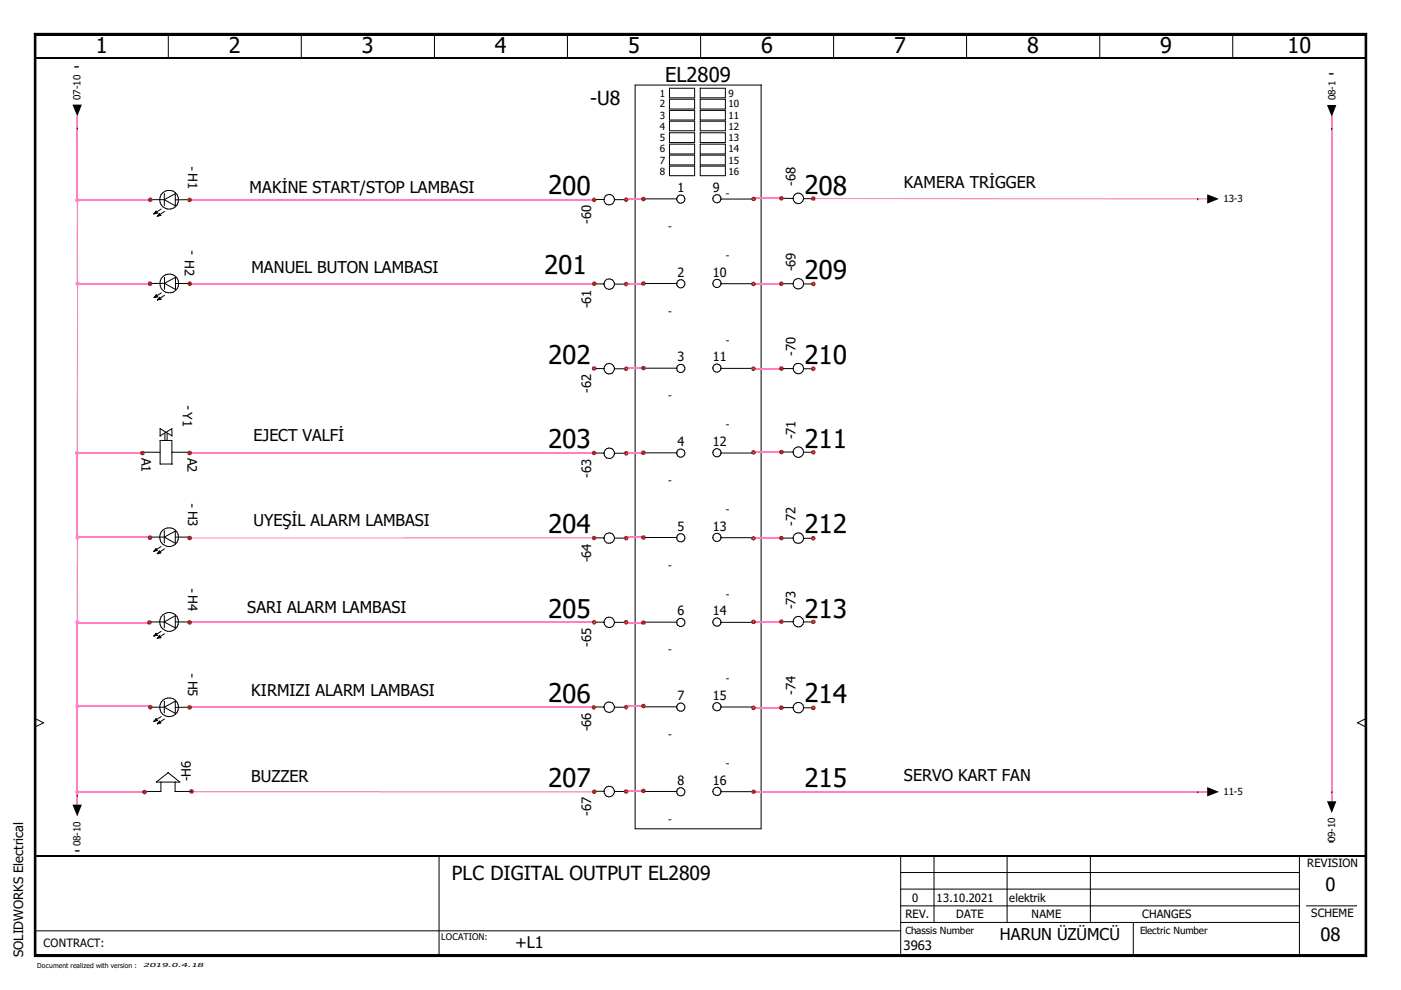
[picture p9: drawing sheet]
<svg xmlns="http://www.w3.org/2000/svg" width="297mm" height="210mm" viewBox="0 0 297 210" stroke-linecap="round" stroke-linejoin="round" font-family="sans-serif">
<path d="M.1 0h296.8v209.8h-296.8z" fill="none" stroke="#fff" stroke-width=".21"/>
<g fill="none" stroke="#000" stroke-width=".21">
<path d="M7.3 7.1l.3 .4zM7.3 7.1h282.5zM7.3 7.1v195.7zM7.3 7.1h282.5v195.7h-282.5zM7.6 7.5h281.8zM7.6 7.5v194.9zM7.6 7.5h281.8v194.9h-281.8zM35.7 7.2v5M63.9 7.2v5M92.2 7.2l-.1 5M120.4 7.2l-.1 5M141.9 18.7h5.4v2h-5.4z"/>
<path d="M148.5 18.7h5.3v2h-5.3zM148.6 7.2l-.1 5M161.4 18v157.7h-26.7v-157.7h26.7M176.8 7.2l-.1 5M205 7.2l-.1 5M233.2 7.2v5M261.4 7.2v5M289.4 7.5v194.9zM289.8 7.1l-.4 .4zM289.8 7.1v195.7zM16.4 27.2h.1M141.9 21h5.4v2.1h-5.4z"/>
<path d="M141.9 23.4h5.4v2h-5.4zM141.9 25.7h5.4v2h-5.4zM141.9 28.2h5.4v2h-5.4zM141.9 30.6h5.4v2h-5.4zM141.9 32.9h5.4v2.1h-5.4zM141.9 35.2h5.4v2.1h-5.4zM148.5 21h5.3v2.1h-5.3zM148.5 23.4h5.3v2h-5.3zM148.5 25.7h5.3v2h-5.3zM148.5 28.2h5.3v2h-5.3zM148.5 30.6h5.3v2h-5.3zM148.5 32.9h5.3v2.1h-5.3z"/>
<path d="M148.5 35.2h5.3v2.1h-5.3zM282.4 27.3h.1M31.9 42.3h3M32.6 45.3h.1M33.1 44.8l-.5 .5M33.1 44.8h.1M33.1 44.8l.3 .4M33.4 45.8h.1M33.4 45.2h.1M33.4 45.2l-.8 .1M33.8 45.3l-.4 .5M33.8 45.3h.1"/>
<path d="M33.8 45.3l.3 .4M34.1 45.7h.1M34.1 45.7l-.7 .1M34.2 44.3l-1.6 1M34.9 41.1l-.1 2.5M34.9 44.8l-1.5 1M34.9 58.8v2.5M37.2 41.1l-2.4 1.2 2.4 1.3M37.2 43.6h.1M37.2 41.1v2.5M37.2 41.1h.1M37.2 58.8v2.6"/>
<path d="M37.2 58.8h.1M37.2 58.8l-2.3 1.3M40.2 42.3l-3 .1M126.2 42.3h1.9M128.1 42.3h.1M130.3 42.3h2.3M136.7 42.2h6.8M143.5 42.2h.1M151.1 42.1h.1M152.8 42.2h6.8M165.9 42l2.2 .1M168.1 42.1h.1"/>
<path d="M170.4 42.1h1.8M254 42.2h.1M32.7 63.1h.1M33.1 62.5l-.4 .6M33.1 62.5h.1M33.1 62.5l.3 .4M33.4 63.6h.1M33.4 62.9h.1M33.4 62.9l-.7 .2M33.8 63l-.4 .6M33.8 63h.1M33.8 63l.3 .5"/>
<path d="M33.9 60.1h.1M34.1 63.5h.1M34.1 63.5l-.7 .1M34.2 62.1l-1.5 1M34.9 60.1h.1M34.9 60.1h-3M34.9 60.1l2.3 1.3M34.9 62.6l-1.5 1M37.2 60.1h3M37.2 61.4h.1M126.2 78.1h1.9M126.2 60.2h1.9"/>
<path d="M128.1 60.2h.1M128.1 78.2h.1M130.3 60.2h2.3M130.3 78.2h2.3M136.7 78.1h6.8M136.7 60.1h6.8M143.5 78.1h.1M143.5 60.2h.1M151.1 78h.1M151.1 60.1h.1M152.8 78.1h6.8M152.8 60.2h6.8"/>
<path d="M165.8 78.1h2.4M165.8 60.2h2.4M170.4 60.2h1.8M170.4 78.2h1.8M30.2 95.9h3.7M33.9 92.4l2.5-1.5v1.5M33.9 93.4h2.5v5h-2.5zM33.9 90.9v1.5M33.9 92.4h.1M33.9 90.9l2.5 1.5M33.9 90.9h.1M35 91.8v1.6"/>
<path d="M35.4 91.8v1.6M36.4 95.9h3.8M36.4 92.4h.1M126.2 96.1h1.9M128.1 96.1h.1M130.3 96.1h2.3M136.7 96h6.8M143.5 96.1h.1M151.1 96h.1M152.8 96.1h6.8M165.8 95.8h2.4M170.4 95.9h1.8"/>
<path d="M31.9 113.9h3M32.6 116.9h.1M33.1 116.3l-.5 .6M33.1 116.3h.1M33.1 116.3l.3 .4M33.4 117.4h.1M33.4 116.7h.1M33.4 116.7l-.8 .2M33.8 116.8l-.4 .6M33.8 116.8h.1M33.8 116.8l.3 .4M34.1 117.2h.1"/>
<path d="M34.1 117.2l-.7 .2M34.2 115.9l-1.6 1M34.9 112.6l-.1 2.5M34.9 116.4l-1.5 1M37.2 112.6v2.6M37.2 112.6h.1M37.2 113.9h3M37.2 112.6l-2.4 1.3 2.4 1.3M37.2 115.2h.1M126.2 114l1.9 .1M130.3 114.1h2.3M136.7 114h6.8"/>
<path d="M143.5 114h.1M151.1 114h.1M152.8 114h6.8M165.8 114.1h2.4M170.4 114.1h1.8M31.9 131.9h3M32.6 134.8h.1M33.1 134.3l-.5 .5M33.1 134.3h.1M33.1 134.3l.3 .4M33.4 135.3h.1M33.4 134.7h.1"/>
<path d="M33.4 134.7l-.8 .1M33.8 134.8l-.4 .5M33.8 134.8h.1M33.8 134.8l.3 .4M34.1 135.2h.1M34.1 135.2l-.7 .1M34.2 133.9l-1.6 .9M34.9 130.6l-.1 2.5M34.9 134.4l-1.5 .9M37.2 130.6v2.5M37.2 131.9h3M37.2 130.6l-2.4 1.3 2.4 1.2"/>
<path d="M37.2 133.1h.1M37.2 130.6h.1M126.2 131.9l1.9 .1M130.3 132h2.3M136.7 131.9h6.8M143.5 132h.1M151.1 131.9h.1M152.8 132h6.8M165.8 131.8h2.4M170.4 131.9h1.8M7.4 154.1h.1M7.4 152.4l1.8 .8"/>
<path d="M9.2 153.2l-1.8 .9M9.2 153.2h.1M31.9 149.9h3M32.6 153h.1M33.1 152.4l-.5 .6M33.1 152.4h.1M33.1 152.4l.3 .4M33.4 153.5h.1M33.4 152.8h.1M33.4 152.8l-.8 .2M33.8 152.9l-.4 .6M33.8 152.9h.1"/>
<path d="M33.8 152.9l.3 .4M34.1 153.3h.1M34.1 153.3l-.7 .2M34.2 151.9l-1.6 1.1M34.9 148.7l-.1 2.5M34.9 152.4l-1.5 1.1M37.2 148.7v2.6M37.2 148.7l-2.4 1.2 2.4 1.4M37.2 151.3h.1M37.2 148.7h.1M40.2 149.9l-3 .1M126.2 149.9h1.9"/>
<path d="M128.1 149.9h.1M130.3 149.9h2.3M136.7 149.9h6.8M143.5 149.9h.1M151.1 149.9h.1M152.8 149.9h6.8M165.8 150h2.4M170.4 150.1h1.8M287.8 153.2h.1M287.8 153.2l1.8 .9M289.6 154.1h.1M289.6 152.4l-1.8 .8"/>
<path d="M16.4 168.6h.1M33.1 165.8l2.5-2 2.5 2zM34.1 165.8v2h-3.5M35.6 163.8h.1M37.1 165.8v2h3.5M126.2 167.8h1.9M128.1 167.8h.1M130.3 167.8h2.3M136.7 167.8h6.8M143.5 167.9h.1M151.1 167.8h.1M152.8 167.9h6.8"/>
<path d="M254 167.9h.1M282.4 167.9h.1M7.4 197.4h183.6M93.1 181.5v21.1M191 195.6h84.5M191 192.1h84.5M191 188.5h84.5M191 185h84.5M191 181.5v21.1M198.1 181.5l-.1 14.1M213.6 181.5l-.1 14.1M231.2 181.5v14.1"/>
<path d="M240.3 195.6v7M275.5 181.5h.1M275.5 181.5v21.1M277 192.1h10.6M7.3 202.8h282.5zM7.6 202.4l-.3 .4zM7.6 202.4h281.8zM289.4 202.4l.4 .4z"/>
<circle cx="35.9" cy="42.4" r="1.99"/>
<circle cx="129.2" cy="42.3" r="1.11"/>
<circle cx="144.3" cy="42.2" r=".88"/>
<circle cx="152" cy="42.1" r=".88"/>
<circle cx="169.3" cy="42.1" r="1.11"/>
<circle cx="35.9" cy="60.1" r="2"/>
<circle cx="129.2" cy="60.2" r="1.11"/>
<circle cx="129.2" cy="78.2" r="1.12"/>
<circle cx="144.3" cy="78.1" r=".88"/>
<circle cx="144.3" cy="60.2" r=".88"/>
<circle cx="152" cy="78" r=".87"/>
<circle cx="152" cy="60.1" r=".88"/>
<circle cx="169.3" cy="60.1" r="1.11"/>
<circle cx="169.3" cy="78.1" r="1.11"/>
<circle cx="129.2" cy="96.1" r="1.11"/>
<circle cx="144.3" cy="96.1" r=".87"/>
<circle cx="152" cy="96" r=".87"/>
<circle cx="169.3" cy="95.9" r="1.11"/>
<circle cx="35.9" cy="113.9" r="1.99"/>
<circle cx="129.2" cy="114.1" r="1.11"/>
<circle cx="144.3" cy="114" r=".87"/>
<circle cx="152" cy="113.9" r=".87"/>
<circle cx="169.3" cy="114.1" r="1.11"/>
<circle cx="35.9" cy="131.9" r="2"/>
<circle cx="129.2" cy="131.9" r="1.11"/>
<circle cx="144.3" cy="132" r=".87"/>
<circle cx="152" cy="131.9" r=".88"/>
<circle cx="169.3" cy="131.8" r="1.11"/>
<circle cx="35.9" cy="150" r="1.99"/>
<circle cx="129.2" cy="150" r="1.11"/>
<circle cx="144.3" cy="149.9" r=".88"/>
<circle cx="152" cy="149.9" r=".88"/>
<circle cx="169.3" cy="150" r="1.1"/>
<circle cx="129.2" cy="167.8" r="1.11"/>
<circle cx="144.3" cy="167.9" r=".88"/>
<circle cx="152" cy="167.8" r=".88"/>
</g>
<path d="M7.3 7.3h282.5M7.3 202.6h282.5" fill="none" stroke="#000" stroke-width=".38"/>
<g fill="#000">
<path d="M7.3 7.1l.3 .4zM289.8 7.1l-.4 .4zM15.4 22.2h2l-1 2.5zM281.3 22.3h2l-.9 2.5zM33.1 44.8l.3 .4-.3 .1zM33.1 44.8v.5h-.5zM33.8 45.3l.3 .4-.3 .1zM33.8 45.3v.5h-.4zM255.9 41.2l2.5 1-2.5 1zM33.1 62.5l.3 .4-.3 .1zM33.1 62.5v.5l-.4 .1zM33.8 63l.3 .5h-.3z"/>
<path d="M33.8 63v.5l-.4 .1zM33.1 116.3l.3 .4-.3 .1zM33.1 116.3v.5l-.5 .1zM33.8 116.8l.3 .4-.3 .1zM33.8 116.8v.5l-.4 .1zM33.1 134.3l.3 .4h-.3zM33.1 134.3v.4l-.5 .1zM33.8 134.8l.3 .4-.3 .1zM33.8 134.8v.5h-.4zM33.1 152.4l.3 .4-.3 .1zM33.1 152.4v.5l-.5 .1zM33.8 152.9l.3 .4-.3 .1z"/>
<path d="M33.8 152.9v.5l-.4 .1zM15.4 170.6h2l-1 2.5zM255.9 166.9l2.5 1-2.5 1zM281.3 169.9h2l-.9 2.5zM7.6 202.4l-.3 .4zM289.4 202.4l.4 .4z"/>
</g>
<path d="M7.4 7.1v195.7M7.4 12.2h282.2M289.6 7.1v195.7M7.4 181.5h282.2" fill="none" stroke="#000" stroke-width=".34"/>
<g fill="none" stroke="#ff7fbf" stroke-width=".25">
<path d="M16.4 24.6v17.8M282.4 24.7v145.2M16.4 42.4h15.3M40.2 42.4h85.8M133 42.2h3.4M159.8 41.9h6.1M16.5 60.2h15.3M40.3 60.2h85.7M133 60.1h3.4M133 78.1h3.4M159.8 60.2h6.1M159.8 78.2h6.1"/>
<path d="M16.4 96.1v17.9M16.4 96.1h13.8M40.2 96.1h85.8M133 96h3.4M159.8 95.9h6.1M16.4 114h15.4M40.2 114h85.8M133 114h3.4M159.8 114.1h6.1M31.7 132h-15.3v38.9M40.2 132h85.8M133 132h3.4"/>
<path d="M159.8 131.9h6.1M16.4 149.7h15.3M40.2 150h85.7M133 149.7h3.4M159.8 150.1h6.1M16.4 167.9h14.2M133 167.7h3.4M159.8 167.9h96.1"/>
</g>
<path d="M16.4 42.4v53.7M172 42.1h83.9M16.4 114v18M40.1 167.9h85.9" fill="none" stroke="#ff7fbf" stroke-width=".3"/>
<g fill="#a50000">
<path d="M172.5 150l.3-.3 .1 .4z"/>
<path d="M172.5 149.6l.3 .1-.3 .3z"/>
<path d="M172.1 149.7l.4-.1v.4z"/>
<path d="M172.1 149.7l.3 .3-.4 .1z"/>
<path d="M172 150.1h.4l-.3 .4z"/>
<path d="M172.4 150.1l.1 .5-.4-.1z"/>
<path d="M172.5 150.1l.3 .4-.3 .1z"/>
<path d="M172.5 150.1h.4l-.1 .4z"/>
<path d="M172.5 131.8l.3-.3 .1 .4z"/>
<path d="M172.5 131.4l.3 .1-.3 .3z"/>
<path d="M172.1 131.5l.4-.1v.4z"/>
<path d="M172.1 131.5l.3 .4h-.4z"/>
<path d="M172 131.9h.4l-.3 .3z"/>
<path d="M172.4 131.9l.1 .4-.4-.1z"/>
<path d="M172.5 131.9l.3 .3-.3 .1z"/>
<path d="M172.5 131.9h.4l-.1 .3z"/>
<path d="M172.5 114.1l.3-.3 .1 .3z"/>
<path d="M172.5 113.6l.3 .2-.3 .3z"/>
<path d="M172.1 113.8l.4-.2v.5z"/>
<path d="M172.1 113.8l.3 .3h-.4z"/>
<path d="M172 114.1l.4 .1-.3 .3z"/>
<path d="M172.1 114.5l.4-.3v.4z"/>
<path d="M172.5 114.2l.3 .3-.3 .1z"/>
<path d="M172.5 114.2l.4-.1-.1 .4z"/>
<path d="M172.8 95.5l.1 .4h-.4z"/>
<path d="M172.5 95.4l.3 .1-.3 .4z"/>
<path d="M172.1 95.5l.4-.1v.4z"/>
<path d="M172.1 95.5l.3 .4h-.4z"/>
<path d="M172 95.9h.4l-.3 .4z"/>
<path d="M172.4 95.9l.1 .5-.4-.1z"/>
<path d="M172.5 95.9l.3 .4-.3 .1z"/>
<path d="M172.5 95.9h.4l-.1 .4z"/>
<path d="M172.5 78.1l.3-.3 .1 .4z"/>
<path d="M172.5 77.7l.3 .1-.3 .3z"/>
<path d="M172.1 77.8l.4-.1v.4z"/>
<path d="M172.1 77.8l.3 .4h-.4z"/>
<path d="M172 78.2h.4l-.3 .3z"/>
<path d="M172.1 78.5l.4-.3v.5z"/>
<path d="M172.5 78.2l.3 .3-.3 .2z"/>
<path d="M172.5 78.2h.4l-.1 .3z"/>
<path d="M172.5 60.2l.3-.3 .1 .3z"/>
<path d="M172.5 59.7l.3 .2-.3 .3z"/>
<path d="M172.1 59.9l.4-.2v.5z"/>
<path d="M172.1 59.9l.3 .3h-.4z"/>
<path d="M172 60.2h.4l-.3 .3z"/>
<path d="M172.1 60.5l.4-.3v.5z"/>
<path d="M172.5 60.2l.3 .3-.3 .2z"/>
<path d="M172.5 60.2h.4l-.1 .3z"/>
<path d="M172.5 42.1l.3-.4 .1 .4z"/>
<path d="M172.5 41.6l.3 .1-.3 .4z"/>
<path d="M172.1 41.7l.4-.1v.4z"/>
<path d="M172.1 41.7l.3 .4h-.4z"/>
<path d="M172 42.1h.4l-.3 .4z"/>
<path d="M172.4 42.1l.1 .5-.4-.1z"/>
<path d="M172.5 42.1l.3 .4-.3 .1z"/>
<path d="M172.5 42.1h.4l-.1 .4z"/>
<path d="M165.7 150l.3-.3 .2 .3z"/>
<path d="M165.6 149.5l.4 .2-.3 .3z"/>
<path d="M165.3 149.7l.3-.2v.5z"/>
<path d="M165.3 149.7l.3 .3h-.4z"/>
<path d="M165.2 150l.4 .1-.3 .3z"/>
<path d="M165.6 150.1v.4l-.3-.1z"/>
<path d="M165.6 150.1l.4 .3-.4 .1z"/>
<path d="M165.7 150.1l.5-.1-.2 .4z"/>
<path d="M165.7 131.8l.3-.4 .2 .4z"/>
<path d="M165.6 131.3l.4 .1-.3 .4z"/>
<path d="M165.3 131.4l.3-.1v.5z"/>
<path d="M165.3 131.4l.3 .4h-.4z"/>
<path d="M165.2 131.8h.4l-.3 .4z"/>
<path d="M165.6 131.8v.5l-.3-.1z"/>
<path d="M165.6 131.9l.4 .3-.4 .1z"/>
<path d="M165.7 131.8h.5l-.2 .4z"/>
<path d="M165.7 114l.3-.3 .2 .4z"/>
<path d="M165.6 113.6l.4 .1-.3 .3z"/>
<path d="M165.3 113.7l.3-.1v.4z"/>
<path d="M165.3 113.7l.3 .3-.4 .1z"/>
<path d="M165.2 114.1h.4l-.3 .3z"/>
<path d="M165.3 114.4l.3-.3v.5z"/>
<path d="M165.6 114.1l.4 .3-.4 .2z"/>
<path d="M165.7 114.1h.5l-.2 .3z"/>
<path d="M165.7 95.8l.3-.3 .2 .3z"/>
<path d="M165.6 95.4l.4 .1-.3 .3z"/>
<path d="M165.3 95.5l.3-.1v.4z"/>
<path d="M165.3 95.5l.3 .3h-.4z"/>
<path d="M165.2 95.8l.4 .1-.3 .3z"/>
<path d="M165.6 95.9v.5l-.3-.2z"/>
<path d="M165.6 95.9l.4 .3-.4 .2z"/>
<path d="M165.7 95.9l.5-.1-.2 .4z"/>
<path d="M165.7 78.1l.3-.3 .2 .3z"/>
<path d="M165.6 77.6l.4 .2-.3 .3z"/>
<path d="M165.3 77.8l.3-.2v.5z"/>
<path d="M165.3 77.8l.3 .3h-.4z"/>
<path d="M165.2 78.1l.4 .1-.3 .3z"/>
<path d="M165.3 78.5l.3-.3v.5z"/>
<path d="M165.6 78.2l.4 .3-.4 .2z"/>
<path d="M165.7 78.2l.5-.1-.2 .4z"/>
<path d="M165.7 60.1l.3-.3 .2 .4z"/>
<path d="M165.6 59.6l.4 .2-.3 .3z"/>
<path d="M165.3 59.8l.3-.2v.5z"/>
<path d="M165.3 59.8l.3 .3-.4 .1z"/>
<path d="M165.2 60.2h.4l-.3 .3z"/>
<path d="M165.3 60.5l.3-.3v.5z"/>
<path d="M165.6 60.2l.4 .3-.4 .2z"/>
<path d="M165.7 60.2h.5l-.2 .3z"/>
<path d="M166 41.7l.2 .3h-.5z"/>
<path d="M165.6 41.6l.4 .1-.3 .3z"/>
<path d="M165.3 41.7l.3-.1v.4z"/>
<path d="M165.3 41.7l.3 .3h-.4z"/>
<path d="M165.2 42l.4 .1-.3 .3z"/>
<path d="M165.6 42.1v.4l-.3-.1z"/>
<path d="M165.6 42.1l.4 .3-.4 .1z"/>
<path d="M165.7 42.1l.5-.1-.2 .4z"/>
<path d="M159.8 42.2l.3-.4 .2 .4z"/>
<path d="M159.8 41.7l.3 .1-.3 .4z"/>
<path d="M159.4 41.8l.4-.1v.5z"/>
<path d="M159.4 41.8l.3 .4h-.4z"/>
<path d="M159.3 42.2h.5l-.4 .3z"/>
<path d="M159.4 42.5l.4-.3v.5z"/>
<path d="M159.8 42.2l.3 .3-.3 .2z"/>
<path d="M159.8 42.2h.5l-.2 .3z"/>
<path d="M160.1 167.5l.2 .4h-.5z"/>
<path d="M159.8 167.4l.3 .1-.3 .4z"/>
<path d="M159.4 167.5l.4-.1v.4z"/>
<path d="M159.4 167.5l.3 .4h-.4z"/>
<path d="M159.3 167.9h.4l-.3 .3z"/>
<path d="M159.7 167.9l.1 .5-.4-.2z"/>
<path d="M159.8 167.9l.3 .3-.3 .2z"/>
<path d="M159.8 167.9h.5l-.2 .3z"/>
<path d="M159.8 150l.3-.3 .1 .4z"/>
<path d="M159.8 149.6l.3 .1-.3 .3z"/>
<path d="M159.4 149.7l.4-.1v.4z"/>
<path d="M159.4 149.7l.3 .3-.4 .1z"/>
<path d="M159.3 150.1h.4l-.3 .4z"/>
<path d="M159.7 150.1l.1 .5-.4-.1z"/>
<path d="M159.8 150.1l.3 .4-.3 .1z"/>
<path d="M159.8 150.1h.4l-.1 .4z"/>
<path d="M159.8 131.8l.3-.3 .1 .4z"/>
<path d="M159.8 131.4l.3 .1-.3 .3z"/>
<path d="M159.4 131.5l.4-.1v.4z"/>
<path d="M159.4 131.5l.3 .4h-.4z"/>
<path d="M159.3 131.9h.4l-.3 .3z"/>
<path d="M159.7 131.9l.1 .4-.4-.1z"/>
<path d="M159.8 131.9l.3 .3-.3 .1z"/>
<path d="M159.8 131.9h.4l-.1 .3z"/>
<path d="M159.8 114.1l.3-.3 .1 .3z"/>
<path d="M159.8 113.6l.3 .2-.3 .3z"/>
<path d="M159.4 113.8l.4-.2v.5z"/>
<path d="M159.4 113.8l.3 .3h-.4z"/>
<path d="M159.3 114.1l.4 .1-.3 .3z"/>
<path d="M159.4 114.5l.4-.3v.4z"/>
<path d="M159.8 114.2l.3 .3-.3 .1z"/>
<path d="M159.8 114.2l.4-.1-.1 .4z"/>
<path d="M159.8 95.8l.3-.3 .1 .4z"/>
<path d="M159.8 95.4l.3 .1-.3 .3z"/>
<path d="M159.4 95.5l.4-.1v.4z"/>
<path d="M159.4 95.5l.3 .4h-.4z"/>
<path d="M159.3 95.9h.4l-.3 .4z"/>
<path d="M159.7 95.9l.1 .5-.4-.1z"/>
<path d="M159.8 95.9l.3 .4-.3 .1z"/>
<path d="M159.8 95.9h.4l-.1 .4z"/>
<path d="M159.8 78.1l.3-.3 .1 .4z"/>
<path d="M159.8 77.7l.3 .1-.3 .3z"/>
<path d="M159.4 77.8l.4-.1v.4z"/>
<path d="M159.4 77.8l.3 .4h-.4z"/>
<path d="M159.3 78.2h.4l-.3 .3z"/>
<path d="M159.4 78.5l.4-.3v.5z"/>
<path d="M159.8 78.2l.3 .3-.3 .2z"/>
<path d="M159.8 78.2h.4l-.1 .3z"/>
<path d="M159.8 60.2l.3-.3 .1 .3z"/>
<path d="M159.8 59.7l.3 .2-.3 .3z"/>
<path d="M159.4 59.9l.4-.2v.5z"/>
<path d="M159.4 59.9l.3 .3h-.4z"/>
<path d="M159.3 60.2h.4l-.3 .3z"/>
<path d="M159.4 60.5l.4-.3v.5z"/>
<path d="M159.8 60.2l.3 .3-.3 .2z"/>
<path d="M159.8 60.2h.4l-.1 .3z"/>
<path d="M136.4 167.6l.4-.3 .1 .4z"/>
<path d="M136.4 167.2l.4 .1-.4 .3z"/>
<path d="M136.1 167.3l.3-.1v.4z"/>
<path d="M136.1 167.3l.3 .3-.5 .1z"/>
<path d="M135.9 167.7h.5l-.3 .3z"/>
<path d="M136.1 168l.3-.3v.5z"/>
<path d="M136.4 167.7l.4 .3-.4 .2z"/>
<path d="M136.4 167.7h.5l-.1 .3z"/>
<path d="M136.4 149.6l.4-.2 .1 .3z"/>
<path d="M136.4 149.2l.4 .2-.4 .2z"/>
<path d="M136.1 149.4l.3-.2v.4z"/>
<path d="M136.1 149.4l.3 .2-.5 .1z"/>
<path d="M135.9 149.7h.5l-.3 .3z"/>
<path d="M136.1 150l.3-.3v.5z"/>
<path d="M136.4 149.7l.4 .3-.4 .2z"/>
<path d="M136.4 149.7h.5l-.1 .3z"/>
<path d="M136.4 132l.4-.3 .1 .3z"/>
<path d="M136.4 131.5l.4 .2-.4 .3z"/>
<path d="M136.1 131.7l.3-.2v.5z"/>
<path d="M136.1 131.7l.3 .3h-.5z"/>
<path d="M135.9 132h.5l-.3 .4z"/>
<path d="M136.4 132v.5l-.3-.1z"/>
<path d="M136.4 132l.4 .4-.4 .1z"/>
<path d="M136.4 132h.5l-.1 .4z"/>
<path d="M136.4 113.9l.4-.3 .1 .4z"/>
<path d="M136.4 113.5l.4 .1-.4 .3z"/>
<path d="M136.1 113.6l.3-.1v.4z"/>
<path d="M136.1 113.6l.3 .3-.5 .1z"/>
<path d="M135.9 114h.5l-.3 .3z"/>
<path d="M136.1 114.3l.3-.3v.5z"/>
<path d="M136.4 114l.4 .3-.4 .2z"/>
<path d="M136.4 114h.5l-.1 .3z"/>
<path d="M136.4 95.9l.4-.3 .1 .4z"/>
<path d="M136.4 95.5l.4 .1-.4 .3z"/>
<path d="M136.1 95.6l.3-.1v.4z"/>
<path d="M136.1 95.6l.3 .3-.5 .1z"/>
<path d="M135.9 96h.5l-.3 .4z"/>
<path d="M136.4 96v.5l-.3-.1z"/>
<path d="M136.4 96l.4 .4-.4 .1z"/>
<path d="M136.4 96h.5l-.1 .4z"/>
<path d="M136.8 77.7l.1 .4h-.4z"/>
<path d="M136.4 77.6l.4 .1-.4 .3z"/>
<path d="M136.1 77.7l.3-.1v.4z"/>
<path d="M136.1 77.7l.3 .4h-.5z"/>
<path d="M135.9 78.1h.5l-.3 .3z"/>
<path d="M136.1 78.4l.3-.3v.4z"/>
<path d="M136.4 78.1l.4 .3-.4 .1z"/>
<path d="M136.4 78.1h.5l-.1 .3z"/>
<path d="M136.4 60.1l.4-.4 .1 .4z"/>
<path d="M136.4 59.6l.4 .1-.4 .4z"/>
<path d="M136.1 59.7l.3-.1v.5z"/>
<path d="M136.1 59.7l.3 .4h-.5z"/>
<path d="M135.9 60.1l.5 .1-.3 .3z"/>
<path d="M136.1 60.5l.3-.3v.4z"/>
<path d="M136.4 60.2l.4 .3-.4 .1z"/>
<path d="M136.5 60.1h.4l-.1 .4z"/>
<path d="M136.4 42.2l.4-.3 .1 .3z"/>
<path d="M136.4 41.7l.4 .2-.4 .3z"/>
<path d="M136.1 41.9l.3-.2v.5z"/>
<path d="M136.1 41.9l.3 .3h-.5z"/>
<path d="M135.9 42.2h.5l-.3 .3z"/>
<path d="M136.1 42.5l.3-.3v.5z"/>
<path d="M136.4 42.2l.4 .3-.4 .2z"/>
<path d="M136.4 42.2h.5l-.1 .3z"/>
<path d="M133.1 167.5l.2 .3h-.5z"/>
<path d="M132.8 167.3l.3 .2-.3 .3z"/>
<path d="M132.4 167.5l.4-.2v.5z"/>
<path d="M132.4 167.5l.3 .3h-.5z"/>
<path d="M132.2 167.8l.5 .1-.3 .3z"/>
<path d="M132.7 167.9l.1 .4-.4-.1z"/>
<path d="M132.8 167.9l.3 .3-.3 .1z"/>
<path d="M132.8 167.8h.5l-.2 .4z"/>
<path d="M132.8 149.9l.3-.3 .2 .3z"/>
<path d="M132.8 149.4l.3 .2-.3 .3z"/>
<path d="M132.4 149.6l.4-.2v.5z"/>
<path d="M132.4 149.6l.3 .3h-.5z"/>
<path d="M132.2 149.9l.5 .1-.3 .3z"/>
<path d="M132.7 150l.1 .5-.4-.2z"/>
<path d="M132.8 150l.3 .3-.3 .2z"/>
<path d="M132.8 149.9h.5l-.2 .4z"/>
<path d="M133.1 131.6l.2 .4h-.5z"/>
<path d="M132.8 131.4l.3 .2-.3 .3z"/>
<path d="M132.4 131.6l.4-.2v.5z"/>
<path d="M132.4 131.6l.3 .4h-.5z"/>
<path d="M132.2 132h.5l-.3 .3z"/>
<path d="M132.7 132l.1 .5-.4-.2z"/>
<path d="M132.8 132l.3 .3-.3 .2z"/>
<path d="M132.8 132h.5l-.2 .3z"/>
<path d="M132.8 114l.3-.3 .2 .4z"/>
<path d="M132.8 113.6l.3 .1-.3 .3z"/>
<path d="M132.4 113.7l.4-.1v.4z"/>
<path d="M132.4 113.7l.3 .4h-.5z"/>
<path d="M132.2 114.1h.5l-.3 .4z"/>
<path d="M132.7 114.1l.1 .5-.4-.1z"/>
<path d="M132.8 114.1l.3 .4-.3 .1z"/>
<path d="M132.8 114.1h.5l-.2 .4z"/>
<path d="M132.8 96.1l.3-.3 .2 .3z"/>
<path d="M132.8 95.6l.3 .2-.3 .3z"/>
<path d="M132.4 95.8l.4-.2v.5z"/>
<path d="M132.4 95.8l.3 .3h-.5z"/>
<path d="M132.2 96.1h.5l-.3 .4z"/>
<path d="M132.7 96.1l.1 .5-.4-.1z"/>
<path d="M132.8 96.1l.3 .4-.3 .1z"/>
<path d="M132.8 96.1h.5l-.2 .4z"/>
<path d="M133.1 77.8l.2 .4h-.5z"/>
<path d="M132.8 77.7l.3 .1-.3 .3z"/>
<path d="M132.4 77.8l.4-.1v.4z"/>
<path d="M132.4 77.8l.3 .4h-.5z"/>
<path d="M132.2 78.2h.5l-.3 .3z"/>
<path d="M132.7 78.2l.1 .5-.4-.2z"/>
<path d="M132.8 78.2l.3 .3-.3 .2z"/>
<path d="M132.8 78.2h.5l-.2 .3z"/>
<path d="M132.8 60.2l.3-.3 .2 .3z"/>
<path d="M132.8 59.7l.3 .2-.3 .3z"/>
<path d="M132.4 59.9l.4-.2v.5z"/>
<path d="M132.4 59.9l.3 .3h-.5z"/>
<path d="M132.2 60.2l.5 .1-.3 .3z"/>
<path d="M132.7 60.3l.1 .4-.4-.1z"/>
<path d="M132.8 60.3l.3 .3-.3 .1z"/>
<path d="M132.8 60.2h.5l-.2 .4z"/>
<path d="M132.8 42.3l.3-.3 .2 .3z"/>
<path d="M132.8 41.8l.3 .2-.3 .3z"/>
<path d="M132.4 42l.4-.2v.5z"/>
<path d="M132.4 42l.3 .3h-.5z"/>
<path d="M132.2 42.3l.5 .1-.3 .3z"/>
<path d="M132.7 42.4l.1 .4-.4-.1z"/>
<path d="M132.8 42.4l.3 .3-.3 .1z"/>
<path d="M132.8 42.3h.5l-.2 .4z"/>
<path d="M126 60.1l.4-.3 .1 .4z"/>
<path d="M126 59.6l.4 .2-.4 .3z"/>
<path d="M125.6 59.8l.4-.2v.5z"/>
<path d="M125.6 59.8l.3 .4h-.4z"/>
<path d="M125.5 60.2h.5l-.4 .3z"/>
<path d="M125.6 60.5l.4-.3v.5z"/>
<path d="M126 60.2l.4 .3-.4 .2z"/>
<path d="M126 60.2h.5l-.1 .3z"/>
<path d="M126 167.9l.4-.4 .1 .4z"/>
<path d="M126 167.4l.4 .1-.4 .4z"/>
<path d="M125.6 167.5l.4-.1v.4z"/>
<path d="M125.6 167.5l.3 .4h-.4z"/>
<path d="M125.5 167.9h.5l-.4 .3z"/>
<path d="M126 167.9v.5l-.4-.2z"/>
<path d="M126 167.9l.4 .3-.4 .2z"/>
<path d="M126 167.9h.5l-.1 .3z"/>
<path d="M126 131.9l.3-.3 .2 .4z"/>
<path d="M126 131.4l.3 .2-.3 .3z"/>
<path d="M125.6 131.6l.4-.2v.5z"/>
<path d="M125.6 131.6l.3 .4h-.4z"/>
<path d="M125.5 132h.4l-.3 .3z"/>
<path d="M125.6 132.3l.4-.3v.5z"/>
<path d="M126 132l.3 .3-.3 .2z"/>
<path d="M126 132h.5l-.2 .3z"/>
<path d="M126.3 113.7l.2 .3h-.5z"/>
<path d="M126 113.6l.3 .1-.3 .3z"/>
<path d="M125.6 113.7l.4-.1v.4z"/>
<path d="M125.6 113.7l.3 .3h-.4z"/>
<path d="M125.5 114l.4 .1-.3 .3z"/>
<path d="M125.9 114.1l.1 .5-.4-.2z"/>
<path d="M126 114.1l.3 .3-.3 .2z"/>
<path d="M126 114h.5l-.2 .4z"/>
<path d="M126.3 95.7l.2 .4h-.5z"/>
<path d="M126 95.5l.3 .2-.3 .3z"/>
<path d="M125.6 95.7l.4-.2v.5z"/>
<path d="M125.6 95.7l.3 .4h-.4z"/>
<path d="M125.5 96.1h.4l-.3 .3z"/>
<path d="M125.6 96.4l.4-.3v.4z"/>
<path d="M126 96.1l.3 .3-.3 .1z"/>
<path d="M126 96.1h.5l-.2 .3z"/>
<path d="M126 42.3l.3-.3 .2 .4z"/>
<path d="M126 41.9l.3 .1-.3 .3z"/>
<path d="M125.6 42l.4-.1v.4z"/>
<path d="M125.6 42l.3 .4h-.4z"/>
<path d="M125.5 42.4h.4l-.3 .3z"/>
<path d="M125.6 42.7l.4-.3v.5z"/>
<path d="M126 42.4l.3 .3-.3 .2z"/>
<path d="M126 42.4h.5l-.2 .3z"/>
<path d="M126.3 77.8l.2 .3h-.5z"/>
<path d="M126 77.6l.3 .2-.3 .3z"/>
<path d="M125.6 77.8l.4-.2v.5z"/>
<path d="M125.6 77.8l.3 .3h-.4z"/>
<path d="M125.5 78.1h.4l-.3 .4z"/>
<path d="M125.9 78.1l.1 .5-.4-.1z"/>
<path d="M126 78.2l.3 .3-.3 .1z"/>
<path d="M126 78.1h.5l-.2 .4z"/>
<path d="M125.9 149.9l.3-.3 .2 .4z"/>
<path d="M125.9 149.5l.3 .1-.3 .3z"/>
<path d="M125.6 149.6l.3-.1v.4z"/>
<path d="M125.6 149.6l.3 .4h-.5z"/>
<path d="M125.4 150h.5l-.3 .3z"/>
<path d="M125.9 150v.5l-.3-.2z"/>
<path d="M125.9 150l.3 .3-.3 .2z"/>
<path d="M125.9 150h.5l-.2 .3z"/>
<path d="M41 167.4l.1 .4h-.4z"/>
<path d="M40.6 167.3l.4 .1-.4 .4z"/>
<path d="M40.3 167.4l.3-.1v.5z"/>
<path d="M40.3 167.4l.3 .4h-.5z"/>
<path d="M40.1 167.8l.5 .1-.3 .2z"/>
<path d="M40.3 168.1l.3-.2v.4z"/>
<path d="M40.6 167.9l.4 .2-.4 .2z"/>
<path d="M40.6 167.9l.5-.1-.1 .3z"/>
<path d="M40.3 60.1l.3-.3 .1 .4z"/>
<path d="M40.3 59.6l.3 .2-.3 .3z"/>
<path d="M39.9 59.8l.4-.2v.5z"/>
<path d="M39.9 59.8l.3 .4h-.5z"/>
<path d="M39.7 60.2h.5l-.3 .3z"/>
<path d="M39.9 60.5l.4-.3v.5z"/>
<path d="M40.3 60.2l.3 .3-.3 .2z"/>
<path d="M40.3 60.2h.4l-.1 .3z"/>
<path d="M40.3 149.9l.3-.3 .1 .4z"/>
<path d="M40.2 149.5l.4 .1-.3 .3z"/>
<path d="M39.8 149.6l.4-.1v.4z"/>
<path d="M39.8 149.6l.4 .4h-.5z"/>
<path d="M39.7 150h.5l-.4 .3z"/>
<path d="M39.8 150.3l.4-.3v.5z"/>
<path d="M40.2 150l.4 .3-.4 .2z"/>
<path d="M40.3 150h.4l-.1 .3z"/>
<path d="M40.3 131.9l.3-.3 .1 .4z"/>
<path d="M40.2 131.4l.4 .2-.3 .3z"/>
<path d="M39.8 131.6l.4-.2v.5z"/>
<path d="M39.8 131.6l.4 .4h-.5z"/>
<path d="M39.7 132h.5l-.4 .3z"/>
<path d="M40.2 132v.5l-.4-.2z"/>
<path d="M40.2 132l.4 .3-.4 .2z"/>
<path d="M40.3 132h.4l-.1 .3z"/>
<path d="M40.6 113.7l.1 .3h-.4z"/>
<path d="M40.2 113.6l.4 .1-.3 .3z"/>
<path d="M39.8 113.7l.4-.1v.4z"/>
<path d="M39.8 113.7l.4 .3h-.5z"/>
<path d="M39.7 114l.5 .1-.4 .3z"/>
<path d="M40.2 114.1v.5l-.4-.2z"/>
<path d="M40.2 114.1l.4 .3-.4 .2z"/>
<path d="M40.3 114h.4l-.1 .4z"/>
<path d="M40.6 95.7l.1 .4h-.4z"/>
<path d="M40.2 95.5l.4 .2-.3 .3z"/>
<path d="M39.8 95.7l.4-.2v.5z"/>
<path d="M39.8 95.7l.4 .4h-.5z"/>
<path d="M39.7 96.1h.5l-.4 .3z"/>
<path d="M39.8 96.4l.4-.3v.5z"/>
<path d="M40.2 96.1l.4 .3-.4 .2z"/>
<path d="M40.3 96.1h.4l-.1 .3z"/>
<path d="M40.3 42.3l.3-.3 .1 .4z"/>
<path d="M40.2 41.9l.4 .1-.3 .3z"/>
<path d="M39.8 42l.4-.1v.4z"/>
<path d="M39.8 42l.4 .4h-.5z"/>
<path d="M39.7 42.4h.5l-.4 .3z"/>
<path d="M39.8 42.7l.4-.3v.5z"/>
<path d="M40.2 42.4l.4 .3-.4 .2z"/>
<path d="M40.3 42.4h.4l-.1 .3z"/>
<path d="M31.9 149.9l.3-.3 .2 .3z"/>
<path d="M31.9 149.4l.3 .2-.3 .3z"/>
<path d="M31.5 149.6l.4-.2v.5z"/>
<path d="M31.5 149.6l.3 .3h-.4z"/>
<path d="M31.4 149.9l.4 .1-.3 .3z"/>
<path d="M31.8 150l.1 .5-.4-.2z"/>
<path d="M31.9 150l.3 .3-.3 .2z"/>
<path d="M31.9 149.9h.5l-.2 .4z"/>
<path d="M31.9 42.3l.3-.3 .2 .3z"/>
<path d="M31.9 41.9l.3 .1-.3 .3z"/>
<path d="M31.5 42l.4-.1v.4z"/>
<path d="M31.5 42l.3 .3h-.4z"/>
<path d="M31.4 42.3l.4 .1-.3 .3z"/>
<path d="M31.8 42.4l.1 .4-.4-.1z"/>
<path d="M31.9 42.4l.3 .3-.3 .1z"/>
<path d="M31.9 42.3h.5l-.2 .4z"/>
<path d="M31.8 60.1l.4-.3 .1 .4z"/>
<path d="M31.8 59.6l.4 .2-.4 .3z"/>
<path d="M31.5 59.8l.3-.2v.5z"/>
<path d="M31.5 59.8l.2 .4h-.4z"/>
<path d="M31.3 60.2h.5l-.3 .3z"/>
<path d="M31.8 60.2v.4l-.3-.1z"/>
<path d="M31.8 60.2l.4 .3-.4 .1z"/>
<path d="M31.8 60.2h.5l-.1 .3z"/>
<path d="M31.8 113.9l.4-.3 .1 .4z"/>
<path d="M31.8 113.5l.4 .1-.4 .3z"/>
<path d="M31.5 113.6l.3-.1v.4z"/>
<path d="M31.5 113.6l.2 .4h-.4z"/>
<path d="M31.3 114h.4l-.2 .3z"/>
<path d="M31.7 114l.1 .5-.3-.2z"/>
<path d="M31.8 114l.4 .3-.4 .2z"/>
<path d="M31.8 114h.5l-.1 .3z"/>
<path d="M31.7 132l.3-.4 .2 .4z"/>
<path d="M31.7 131.5l.3 .1-.3 .4z"/>
<path d="M31.3 131.6l.4-.1v.5z"/>
<path d="M31.3 131.6l.3 .4h-.4z"/>
<path d="M31.2 132h.5l-.4 .3z"/>
<path d="M31.3 132.3l.4-.3v.5z"/>
<path d="M31.7 132l.3 .3-.3 .2z"/>
<path d="M31.7 132h.5l-.2 .3z"/>
<path d="M30.7 167.9l.3-.3 .2 .3z"/>
<path d="M30.6 167.4l.4 .2-.3 .3z"/>
<path d="M30.3 167.6l.3-.2v.5z"/>
<path d="M30.3 167.6l.3 .3h-.5z"/>
<path d="M30.1 167.9l.5 .1-.3 .3z"/>
<path d="M30.6 168v.4l-.3-.1z"/>
<path d="M30.6 168l.4 .3-.4 .1z"/>
<path d="M30.7 167.9h.5l-.2 .4z"/>
<path d="M30.6 95.7l.1 .4h-.4z"/>
<path d="M30.2 95.6l.4 .1-.3 .4z"/>
<path d="M29.8 95.7l.4-.1v.4z"/>
<path d="M29.8 95.7l.4 .4h-.5z"/>
<path d="M29.7 96.1h.5l-.4 .3z"/>
<path d="M30.2 96.1v.5l-.4-.2z"/>
<path d="M30.2 96.1l.4 .3-.4 .2z"/>
<path d="M30.3 96.1h.4l-.1 .3z"/>
</g>
<g fill="#ff7fdf">
<path d="M16.5 60.1l.3-.3 .1 .4z"/>
<path d="M16.5 59.6l.3 .2-.3 .3z"/>
<path d="M16.1 59.8l.4-.2v.5z"/>
<path d="M16.1 59.8l.3 .4h-.4z"/>
<path d="M16 60.2h.4l-.3 .3z"/>
<path d="M16.4 60.2l.1 .4-.4-.1z"/>
<path d="M16.5 60.2l.3 .3-.3 .1z"/>
<path d="M16.5 60.2h.4l-.1 .3z"/>
<path d="M16.5 113.9l.3-.3 .1 .4z"/>
<path d="M16.4 113.5l.4 .1-.3 .3z"/>
<path d="M16 113.6l.4-.1v.4z"/>
<path d="M16 113.6l.4 .4h-.5z"/>
<path d="M15.9 114h.5l-.4 .3z"/>
<path d="M16.4 114v.5l-.4-.2z"/>
<path d="M16.4 114l.4 .3-.4 .2z"/>
<path d="M16.5 114h.4l-.1 .3z"/>
<path d="M16.8 42.1l.1 .3h-.4z"/>
<path d="M16.4 42l.4 .1-.3 .3z"/>
<path d="M16 42.1l.4-.1v.4z"/>
<path d="M16 42.1l.4 .3h-.5z"/>
<path d="M15.9 42.4l.5 .1-.4 .3z"/>
<path d="M16.4 42.5v.4l-.4-.1z"/>
<path d="M16.4 42.5l.4 .3-.4 .1z"/>
<path d="M16.5 42.4h.4l-.1 .4z"/>
<path d="M16.4 167.9l.4-.3 .1 .3z"/>
<path d="M16.4 167.4l.4 .2-.4 .3z"/>
<path d="M16 167.6l.4-.2v.5z"/>
<path d="M16 167.6l.3 .3h-.4z"/>
<path d="M15.9 167.9l.5 .1-.4 .3z"/>
<path d="M16 168.3l.4-.3v.4z"/>
<path d="M16.4 168l.4 .3-.4 .1z"/>
<path d="M16.4 168l.5-.1-.1 .4z"/>
<path d="M16.4 149.7l.4-.3 .1 .3z"/>
<path d="M16.4 149.2l.4 .2-.4 .3z"/>
<path d="M16 149.4l.4-.2v.5z"/>
<path d="M16 149.4l.4 .3h-.5z"/>
<path d="M15.9 149.7l.5 .1-.4 .3z"/>
<path d="M16 150.1l.4-.3v.4z"/>
<path d="M16.4 149.8l.4 .3-.4 .1z"/>
<path d="M16.4 149.8l.5-.1-.1 .4z"/>
<path d="M16.4 132l.4-.4 .1 .4z"/>
<path d="M16.4 131.5l.4 .1-.4 .4z"/>
<path d="M16 131.6l.4-.1v.5z"/>
<path d="M16 131.6l.3 .4h-.4z"/>
<path d="M15.9 132h.5l-.4 .3z"/>
<path d="M16 132.3l.4-.3v.5z"/>
<path d="M16.4 132l.4 .3-.4 .2z"/>
<path d="M16.4 132h.5l-.1 .3z"/>
<path d="M16.4 96.1l.3-.4 .1 .4z"/>
<path d="M16.4 95.6l.3 .1-.3 .4z"/>
<path d="M16 95.7l.4-.1v.4z"/>
<path d="M16 95.7l.3 .4h-.4z"/>
<path d="M15.9 96.1h.4l-.3 .3z"/>
<path d="M16.3 96.1l.1 .5-.4-.2z"/>
<path d="M16.4 96.1l.3 .3-.3 .2z"/>
<path d="M16.4 96.1h.4l-.1 .3z"/>
</g>
<g font-size="5.5">
<text x="116.2" y="41.2" transform="rotate(1 116.2 41.2)">200</text>
<text x="170.6" y="41.2" transform="rotate(1 170.6 41.2)">208</text>
<text x="115.4" y="58" transform="rotate(1 115.4 58)">201</text>
<text x="170.6" y="59.1" transform="rotate(1 170.6 59.1)">209</text>
<text x="116.2" y="77.1" transform="rotate(1 116.2 77.1)">202</text>
<text x="170.6" y="77.1" transform="rotate(1 170.6 77.1)">210</text>
<text x="116.2" y="95" transform="rotate(1 116.2 95)">203</text>
<text x="170.6" y="95" transform="rotate(1 170.6 95)">211</text>
<text x="116.2" y="113" transform="rotate(1 116.2 113)">204</text>
<text x="170.6" y="113" transform="rotate(1 170.6 113)">212</text>
<text x="116.2" y="130.9" transform="rotate(1 116.2 130.9)">205</text>
<text x="170.6" y="130.9" transform="rotate(1 170.6 130.9)">213</text>
<text x="116.2" y="148.9" transform="rotate(1 116.2 148.9)">206</text>
<text x="170.6" y="148.9" transform="rotate(1 170.6 148.9)">214</text>
<text x="116.2" y="166.8" transform="rotate(1 116.2 166.8)">207</text>
<text x="170.6" y="166.8" transform="rotate(1 170.6 166.8)">215</text>
</g>
<g font-size="4.6">
<text x="20.3" y="11.3">1</text>
<text x="48.5" y="11.3">2</text>
<text x="76.7" y="11.3">3</text>
<text x="104.9" y="11.3">4</text>
<text x="133.2" y="11.3">5</text>
<text x="161.4" y="11.3">6</text>
<text x="189.6" y="11.3">7</text>
<text x="217.8" y="11.3">8</text>
<text x="246" y="11.3">9</text>
<text x="273" y="11.3">10</text>
</g>
<text font-size="4.3" x="141.1" y="17.3">EL2809</text>
<g font-size="4.1">
<text x="125.1" y="22.4">-U8</text>
<text x="95.8" y="186.6">PLC DIGITAL OUTPUT EL2809</text>
</g>
<g font-size="3.9">
<text x="281" y="188.8">0</text>
<text x="279.9" y="199.4">08</text>
</g>
<g font-size="3.4">
<text x="15.7" y="15.3">-</text>
<text x="281.7" y="16.7">-</text>
<text x="52.9" y="40.9">MAKİNE START/STOP LAMBASI</text>
<text x="191.6" y="39.9">KAMERA TRİGGER</text>
<text x="53.3" y="57.8">MANUEL BUTON LAMBASI</text>
<text x="53.7" y="93.4">EJECT VALFİ</text>
<text x="53.7" y="111.5">UYEŞİL ALARM LAMBASI</text>
<text x="52.4" y="130">SARI ALARM LAMBASI</text>
<text x="53.3" y="147.6">KIRMIZI ALARM LAMBASI</text>
<text x="53.3" y="165.9">BUZZER</text>
<text x="191.6" y="165.6">SERVO KART FAN</text>
<text x="281.7" y="179.5">-</text>
<text x="15.8" y="181.4">-</text>
<text x="109.3" y="201.1">+L1</text>
<text x="212" y="199.4">HARUN ÜZÜMCÜ</text>
</g>
<g font-size="2.7">
<text x="39.9" y="36.7" transform="rotate(91 39.9 36.7)">H1</text>
<text x="41.6" y="36.2" transform="rotate(-90 41.6 36.2)">-</text>
<text x="143.6" y="40.7">1</text>
<text x="151.2" y="40.7">9</text>
<text x="168.7" y="39.4" transform="rotate(-90 168.7 39.4)">-68</text>
<text x="125.3" y="47.5" transform="rotate(-90 125.3 47.5)">-60</text>
<text x="41.6" y="54" transform="rotate(-90 41.6 54)">-</text>
<text x="39.2" y="55.2" transform="rotate(91 39.2 55.2)">H2</text>
<text x="143.6" y="58.6">2</text>
<text x="151.2" y="58.6">10</text>
<text x="168.7" y="57.5" transform="rotate(-90 168.7 57.5)">-69</text>
<text x="125.3" y="65.4" transform="rotate(-90 125.3 65.4)">-61</text>
<text x="143.6" y="76.6">3</text>
<text x="151.2" y="76.6">11</text>
<text x="168.7" y="75.5" transform="rotate(-90 168.7 75.5)">-70</text>
<text x="125.3" y="83.3" transform="rotate(-90 125.3 83.3)">-62</text>
<text x="38.8" y="87.4" transform="rotate(91 38.8 87.4)">Y1</text>
<text x="40.8" y="86.8" transform="rotate(-90 40.8 86.8)">-</text>
<text x="143.6" y="94.5">4</text>
<text x="151.2" y="94.5">12</text>
<text x="168.7" y="93.2" transform="rotate(-90 168.7 93.2)">-71</text>
<text x="30" y="97" transform="rotate(90 30 97)">A1</text>
<text x="39.7" y="97" transform="rotate(90 39.7 97)">A2</text>
<text x="125.3" y="101.3" transform="rotate(-90 125.3 101.3)">-63</text>
<text x="41.6" y="107.7" transform="rotate(-90 41.6 107.7)">-</text>
<text x="39.9" y="108.2" transform="rotate(91 39.9 108.2)">H3</text>
<text x="143.6" y="112.5">5</text>
<text x="151.2" y="112.5">13</text>
<text x="168.7" y="111.4" transform="rotate(-90 168.7 111.4)">-72</text>
<text x="125.3" y="119.3" transform="rotate(-90 125.3 119.3)">-64</text>
<text x="41.6" y="125.7" transform="rotate(-90 41.6 125.7)">-</text>
<text x="39.9" y="126.2" transform="rotate(91 39.9 126.2)">H4</text>
<text x="143.6" y="130.4">6</text>
<text x="151.2" y="130.4">14</text>
<text x="168.7" y="129.2" transform="rotate(-90 168.7 129.2)">-73</text>
<text x="125.3" y="137.1" transform="rotate(-90 125.3 137.1)">-65</text>
<text x="41.6" y="143.8" transform="rotate(-90 41.6 143.8)">-</text>
<text x="39.9" y="144.3" transform="rotate(91 39.9 144.3)">H5</text>
<text x="143.6" y="148.4">7</text>
<text x="151.2" y="148.4">15</text>
<text x="168.7" y="147.4" transform="rotate(-90 168.7 147.4)">-74</text>
<text x="125.3" y="155.1" transform="rotate(-90 125.3 155.1)">-66</text>
<text x="40.4" y="165.7" transform="rotate(-90 40.4 165.7)">-H6</text>
<text x="143.6" y="166.4">8</text>
<text x="151.2" y="166.4">16</text>
<text x="125.3" y="173" transform="rotate(-90 125.3 173)">-67</text>
<text x="4.9" y="202.8" transform="rotate(-90 4.9 202.8)">SOLIDWORKS Electrical</text>
<text x="191.6" y="201.5">3963</text>
</g>
<g font-size="2.4">
<text x="277.2" y="183.8">REVISION</text>
<text x="193.4" y="191.3">0</text>
<text x="198.6" y="191.3">13.10.2021</text>
<text x="214" y="191.3">elektrik</text>
<text x="192" y="194.7">REV.</text>
<text x="202.7" y="194.7">DATE</text>
<text x="218.7" y="194.7">NAME</text>
<text x="242.1" y="194.7">CHANGES</text>
<text x="278" y="194.4">SCHEME</text>
<text x="9.2" y="200.9">CONTRACT:</text>
</g>
<g font-size="2.1">
<text x="17.1" y="21.2" transform="rotate(-90 17.1 21.2)">07-10</text>
<text x="139.9" y="22.7">2</text>
<text x="139.9" y="20.5">1</text>
<text x="154.5" y="20.5">9</text>
<text x="154.5" y="22.7">10</text>
<text x="283.1" y="21.3" transform="rotate(-90 283.1 21.3)">08-1</text>
<text x="139.9" y="29.9">5</text>
<text x="139.9" y="27.5">4</text>
<text x="139.9" y="25.1">3</text>
<text x="154.5" y="25.1">11</text>
<text x="154.5" y="27.5">12</text>
<text x="154.5" y="29.9">13</text>
<text x="139.9" y="34.7">7</text>
<text x="139.9" y="32.3">6</text>
<text x="154.5" y="32.3">14</text>
<text x="154.5" y="34.7">15</text>
<text x="139.9" y="37.1">8</text>
<text x="153.9" y="41.7">-</text>
<text x="154.5" y="37.1">16</text>
<text x="259.4" y="42.9">13-3</text>
<text x="141.6" y="48.8">-</text>
<text x="153.9" y="54.9">-</text>
<text x="141.6" y="66.7">-</text>
<text x="153.9" y="72.9">-</text>
<text x="141.6" y="84.7">-</text>
<text x="153.9" y="90.8">-</text>
<text x="141.6" y="102.6">-</text>
<text x="153.9" y="108.8">-</text>
<text x="141.6" y="120.6">-</text>
<text x="153.9" y="126.7">-</text>
<text x="141.6" y="138.5">-</text>
<text x="153.9" y="144.7">-</text>
<text x="141.6" y="156.5">-</text>
<text x="153.9" y="162.6">-</text>
<text x="259.4" y="168.6">11-5</text>
<text x="17.1" y="179.4" transform="rotate(-90 17.1 179.4)">08-10</text>
<text x="141.6" y="174.5">-</text>
<text x="283.1" y="178.6" transform="rotate(-90 283.1 178.6)">09-10</text>
<text x="192" y="198">Chassis Number</text>
<text x="241.7" y="198.1">Electric Number</text>
</g>
<text font-size="1.9" x="93.6" y="199.2">LOCATION:</text>
<text font-size="1.4" x="7.9" y="205.2">Document realized with version :</text>
<text font-size="1.2" x="30.3" y="205.1">2019.0.4.18</text>
</svg>
